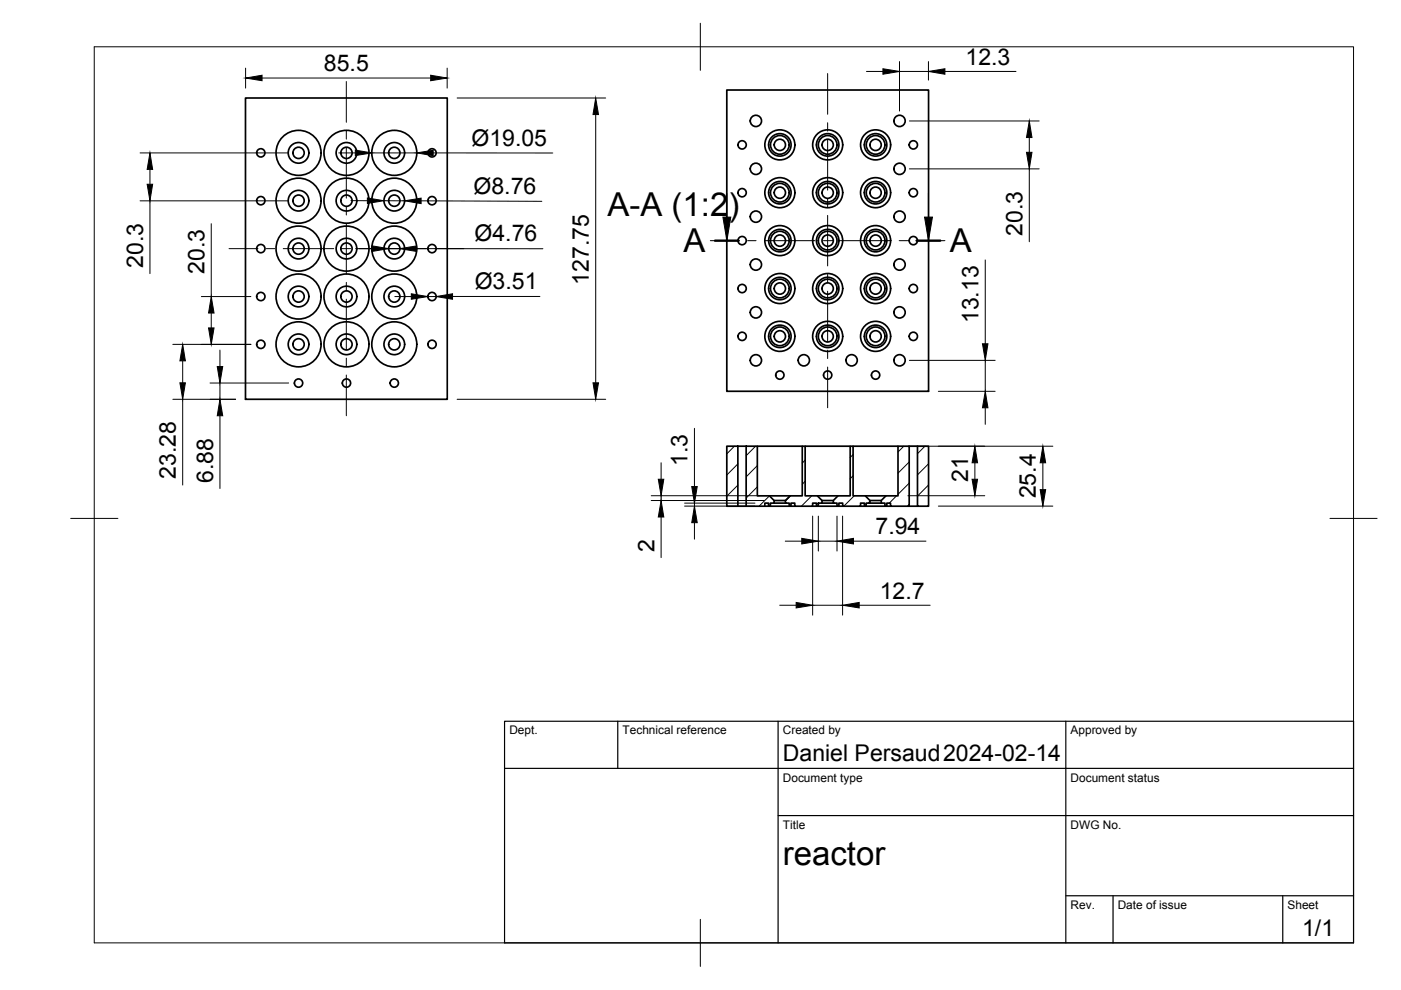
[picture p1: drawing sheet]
<svg xmlns="http://www.w3.org/2000/svg" width="297mm" height="210mm" viewBox="0 0 297 210" stroke-linecap="round" stroke-linejoin="round" font-family="sans-serif">
<!-- layer: Visible -->
<g fill="none" stroke="#000" stroke-width=".36">
<path d="M154.1 19.1h42.8v63.9h-42.8zM52 20.8h42.8v63.9h-42.8zM154.1 94.6h2.3v12.7h-2.3zM156.4 94.6h1.8M158.2 94.6h2.4v10.5h2.5l1 1v.6h-.8v.6h-.4v-.6h-.7v.6h-4zM160.6 94.6h9.5M170.1 94.6h.6v10.5h2.6l1 1v.6h-.8v.6h-.4v-.6h-.8v.6h-3.8v-.6h-.8v.6h-.4v-.6h-.8v-.6l1-1h2.6zM170.7 94.6h9.6M180.3 94.6h.6v10.5h2.6l.9 1v.6h-.8v.6h-.3v-.6h-.8v.6h-3.8v-.6h-.8v.6h-.4v-.6h-.8v-.6l1-1h2.6zM180.9 94.6h9.5M190.4 94.6h2.4v12.7h-4v-.6h-.8v.6h-.4v-.6h-.8v-.6l1-1h2.6zM192.8 94.6h1.7"/>
<path d="M194.5 94.6h2.4v12.7h-2.4zM156.4 107.3h1.8M162.2 107.3h.7M163.1 105.1h4.4M163.3 107.3h4M164.1 106.7h2.4M164.1 106.1h2.4M167.7 107.3h.8M172.3 107.3h.8M173.3 105.1h4.4M173.5 107.3h4M174.3 106.1h2.4"/>
<path d="M174.3 106.7h2.4M177.9 107.3h.8M182.5 107.3h.8M183.5 105.1h4.3M183.6 107.3h4M184.4 106.7h2.4M184.4 106.1h2.4M188 107.3h.8M192.8 107.3h1.7"/>
<circle cx="55.3" cy="32.4" r=".88"/>
<circle cx="63.3" cy="32.4" r="4.8"/>
<circle cx="63.3" cy="32.4" r="2.19"/>
<circle cx="63.3" cy="32.4" r="1.2"/>
<circle cx="73.5" cy="32.4" r="4.8"/>
<circle cx="73.5" cy="32.4" r="2.19"/>
<circle cx="73.5" cy="32.4" r="1.2"/>
<circle cx="83.6" cy="32.4" r="4.8"/>
<circle cx="83.6" cy="32.4" r="2.19"/>
<circle cx="83.6" cy="32.4" r="1.2"/>
<circle cx="91.6" cy="32.4" r=".88"/>
<circle cx="157.3" cy="30.7" r=".88"/>
<circle cx="160.3" cy="25.6" r="1.2"/>
<circle cx="160.3" cy="35.8" r="1.2"/>
<circle cx="165.3" cy="30.7" r="3.2"/>
<circle cx="165.3" cy="30.7" r="1.98"/>
<circle cx="165.3" cy="30.7" r="1.2"/>
<circle cx="165.3" cy="30.7" r="2.38"/>
<circle cx="175.5" cy="30.7" r="3.2"/>
<circle cx="175.5" cy="30.7" r="1.98"/>
<circle cx="175.5" cy="30.7" r="1.2"/>
<circle cx="175.5" cy="30.7" r="2.38"/>
<circle cx="185.6" cy="30.7" r="3.2"/>
<circle cx="185.6" cy="30.7" r="1.98"/>
<circle cx="185.6" cy="30.7" r="1.2"/>
<circle cx="185.6" cy="30.7" r="2.38"/>
<circle cx="190.7" cy="35.8" r="1.2"/>
<circle cx="190.7" cy="25.6" r="1.2"/>
<circle cx="193.6" cy="30.7" r=".88"/>
<circle cx="55.3" cy="52.7" r=".88"/>
<circle cx="55.3" cy="42.5" r=".88"/>
<circle cx="63.3" cy="52.7" r="4.8"/>
<circle cx="63.3" cy="42.5" r="4.8"/>
<circle cx="63.3" cy="42.5" r="2.19"/>
<circle cx="63.3" cy="52.7" r="2.19"/>
<circle cx="63.3" cy="42.5" r="1.2"/>
<circle cx="63.3" cy="52.7" r="1.2"/>
<circle cx="73.5" cy="42.5" r="4.8"/>
<circle cx="73.5" cy="42.5" r="2.19"/>
<circle cx="73.5" cy="52.7" r="2.19"/>
<circle cx="73.5" cy="42.5" r="1.2"/>
<circle cx="73.5" cy="52.7" r="1.2"/>
<circle cx="73.5" cy="52.7" r="4.8"/>
<circle cx="83.6" cy="52.7" r="4.8"/>
<circle cx="83.6" cy="42.5" r="4.8"/>
<circle cx="83.6" cy="42.5" r="2.19"/>
<circle cx="83.6" cy="52.7" r="2.19"/>
<circle cx="83.6" cy="52.7" r="1.2"/>
<circle cx="83.6" cy="42.5" r="1.2"/>
<circle cx="91.6" cy="42.5" r=".88"/>
<circle cx="91.6" cy="52.7" r=".88"/>
<circle cx="157.3" cy="40.9" r=".88"/>
<circle cx="157.3" cy="51" r=".88"/>
<circle cx="160.3" cy="45.9" r="1.2"/>
<circle cx="160.3" cy="56.1" r="1.2"/>
<circle cx="165.3" cy="51" r="3.2"/>
<circle cx="165.3" cy="40.9" r="3.2"/>
<circle cx="165.3" cy="51" r="1.98"/>
<circle cx="165.3" cy="40.9" r="1.98"/>
<circle cx="165.3" cy="51" r="1.2"/>
<circle cx="165.3" cy="40.9" r="1.2"/>
<circle cx="165.3" cy="51" r="2.38"/>
<circle cx="165.3" cy="40.9" r="2.38"/>
<circle cx="175.5" cy="40.9" r="3.2"/>
<circle cx="175.5" cy="40.9" r="1.98"/>
<circle cx="175.5" cy="51" r="2.38"/>
<circle cx="175.5" cy="51" r="1.2"/>
<circle cx="175.5" cy="40.9" r="1.2"/>
<circle cx="175.5" cy="40.9" r="2.38"/>
<circle cx="175.5" cy="51" r="1.98"/>
<circle cx="175.5" cy="51" r="3.2"/>
<circle cx="185.6" cy="40.9" r="3.2"/>
<circle cx="185.6" cy="51" r="3.2"/>
<circle cx="185.6" cy="40.9" r="1.98"/>
<circle cx="185.6" cy="51" r="1.98"/>
<circle cx="185.6" cy="51" r="1.2"/>
<circle cx="185.6" cy="40.9" r="1.2"/>
<circle cx="185.6" cy="51" r="2.38"/>
<circle cx="185.6" cy="40.9" r="2.38"/>
<circle cx="190.7" cy="56.1" r="1.2"/>
<circle cx="190.7" cy="45.9" r="1.2"/>
<circle cx="193.6" cy="51" r=".88"/>
<circle cx="193.6" cy="40.9" r=".88"/>
<circle cx="55.3" cy="73" r=".88"/>
<circle cx="55.3" cy="62.9" r=".88"/>
<circle cx="63.3" cy="73" r="4.8"/>
<circle cx="63.3" cy="62.9" r="4.8"/>
<circle cx="63.3" cy="73" r="2.19"/>
<circle cx="63.3" cy="62.9" r="2.19"/>
<circle cx="63.3" cy="62.9" r="1.2"/>
<circle cx="63.3" cy="73" r="1.2"/>
<circle cx="73.5" cy="73" r="4.8"/>
<circle cx="73.5" cy="62.9" r="4.8"/>
<circle cx="73.5" cy="73" r="2.19"/>
<circle cx="73.5" cy="62.9" r="2.19"/>
<circle cx="73.5" cy="73" r="1.2"/>
<circle cx="73.5" cy="62.9" r="1.2"/>
<circle cx="83.6" cy="73" r="4.8"/>
<circle cx="83.6" cy="62.9" r="4.8"/>
<circle cx="83.6" cy="73" r="2.19"/>
<circle cx="83.6" cy="62.9" r="2.19"/>
<circle cx="83.6" cy="62.9" r="1.2"/>
<circle cx="83.6" cy="73" r="1.2"/>
<circle cx="91.6" cy="62.9" r=".88"/>
<circle cx="91.6" cy="73" r=".88"/>
<circle cx="157.3" cy="61.2" r=".88"/>
<circle cx="157.3" cy="71.3" r=".88"/>
<circle cx="160.3" cy="66.2" r="1.2"/>
<circle cx="160.3" cy="76.4" r="1.2"/>
<circle cx="165.3" cy="71.3" r="3.2"/>
<circle cx="165.3" cy="61.2" r="3.2"/>
<circle cx="165.3" cy="71.3" r="1.98"/>
<circle cx="165.3" cy="61.2" r="1.98"/>
<circle cx="165.3" cy="79.5" r=".88"/>
<circle cx="165.3" cy="71.3" r="1.2"/>
<circle cx="165.3" cy="61.2" r="1.2"/>
<circle cx="165.3" cy="71.3" r="2.38"/>
<circle cx="165.3" cy="61.2" r="2.38"/>
<circle cx="170.4" cy="76.4" r="1.2"/>
<circle cx="175.5" cy="71.3" r="3.2"/>
<circle cx="175.5" cy="61.2" r="3.2"/>
<circle cx="175.5" cy="61.2" r="1.98"/>
<circle cx="175.5" cy="71.3" r="1.98"/>
<circle cx="175.5" cy="79.5" r=".88"/>
<circle cx="175.5" cy="61.2" r="1.2"/>
<circle cx="175.5" cy="71.3" r="1.2"/>
<circle cx="175.5" cy="61.2" r="2.38"/>
<circle cx="175.5" cy="71.3" r="2.38"/>
<circle cx="180.6" cy="76.4" r="1.2"/>
<circle cx="185.6" cy="71.3" r="3.2"/>
<circle cx="185.6" cy="61.2" r="3.2"/>
<circle cx="185.6" cy="71.3" r="1.98"/>
<circle cx="185.6" cy="61.2" r="1.98"/>
<circle cx="185.6" cy="79.5" r=".88"/>
<circle cx="185.6" cy="61.2" r="1.2"/>
<circle cx="185.6" cy="71.3" r="1.2"/>
<circle cx="185.6" cy="61.2" r="2.38"/>
<circle cx="185.6" cy="71.3" r="2.38"/>
<circle cx="190.7" cy="66.2" r="1.2"/>
<circle cx="190.7" cy="76.4" r="1.2"/>
<circle cx="193.6" cy="71.3" r=".88"/>
<circle cx="193.6" cy="61.2" r=".88"/>
<circle cx="63.3" cy="81.2" r=".88"/>
<circle cx="73.5" cy="81.2" r=".88"/>
<circle cx="83.6" cy="81.2" r=".88"/>
</g>
<!-- layer: BORDER -->
<path d="M20 9.9h267v190h-267zM148.5 4.9v10M15 109.9h10M282 109.9h10M148.5 194.9v10" fill="none" stroke="#000" stroke-width=".21"/>
<!-- layer: TITLEBLOCK -->
<path d="M107 152.9h180v47h-180zM131 152.9v10M165 152.9v47M226 152.9v47M107 162.9h180M165 172.9h122M226 189.9h61M236 189.9v10M272 189.9v10" fill="none" stroke="#000" stroke-width=".25"/>
<!-- layer: Smart Centers -->
<g fill="none" stroke="#000" stroke-width=".21">
<path d="M73.4 17.3v8.6M175.5 15.6v8.6M73.4 27.7v1.8M73.4 31.3v10.7M175.5 26v1.8M175.5 29.6v10.7M48.6 52.7h6.1M56.5 52.7h1.8M60 52.7h10.8M72.5 52.7h1.8M73.4 43.8v1.8M73.4 47.4v10.7"/>
<path d="M73.4 59.9v1.8M76.1 52.7h10.7M88.6 52.7h1.8M92.2 52.7h6.1M150.6 51h6.1M158.5 51h1.8M162.1 51h10.7M174.6 51h1.8M175.5 42.1v1.8M175.5 45.7v10.7M175.5 58.2v1.8M178.2 51h10.7"/>
<path d="M190.6 51h1.8M194.2 51h6.1M73.4 63.4v10.8M73.4 75.9v1.8M73.4 79.5v8.7M175.5 61.7v10.7M175.5 74.2v1.8M175.5 77.8v8.7"/>
</g>
<!-- layer: FD_Dimensions -->
<g fill="none" stroke="#000" stroke-width=".21">
<path d="M52.1 14.4v4.3M55.6 16.5h35.7M94.8 14.4v4.3M183.7 15.1h3.5M190.7 13.1v10.5M190.7 15.1h6.1M196.8 13.1v3.9M200.3 15.1h15.1M29.7 32.4h31.5M31.8 35.9v3.2M71.8 32.4h3.5M78.8 32.4h9.5"/>
<path d="M91.8 32.4h25.4M96.9 20.8h31.5M126.3 24.3v56.9M192.8 25.6h27.5M192.8 35.8h27.5M218.2 29.2v3.1M218.2 35.8v15.5M29.7 42.6h31.5M31.8 42.6v15.4M44.8 47.4v15.5M74.4 42.5l3.5 .1M75.4 52.7h3.5"/>
<path d="M81.4 42.6h4.4M82.4 52.7h2.4M88.3 52.7h26.8M89.3 42.6l25.6 .1M208.9 55.1v17.8M36.6 73h16.6M38.7 76.5v4.7M42.7 62.9h10.5M44.8 66.4v3.1M46.6 74.2v3.5M83.7 62.9h3.5M90.7 62.9h1.8"/>
<path d="M95.9 62.9h18.6M192.8 76.4h18.2M208.9 76.4v6.6M36.6 84.7h13.4M38.7 84.7v18.1M44.5 81.2h16.7M46.6 81.2v3.5M46.6 88.2v15.4M96.9 84.7h31.5M140.2 98.1v3.5M147.2 90.8v12.4M192.5 94.6h30.7"/>
<path d="M198.9 83h12.1M206.7 98.1v3.5M208.9 86.5v3.5M221.1 98.1v5.7M138.1 105.1h22.9M138.1 106.1h23.9M140.2 105.1v1M140.2 109.6v8.6M145.1 107.3h15M145.1 106.7h15M147.2 106.7v.6M147.2 110.8v3.5"/>
<path d="M166.5 114.7h3.5M172.3 109.4v21M173.5 109.4v7.4M173.5 114.7h4M177.5 109.4v7.4M178.6 109.4v21M181 114.7h15.3M192.5 105.1h16.3M198.9 107.3h24.3M165.3 128.3h3.5M172.3 128.3h6.3M182.2 128.3h15"/>
</g>
<g fill="#000" stroke="#000" stroke-width=".21">
<path d="M52.1 16.5l3.5-.5v1.1zM91.3 16l3.5 .5-3.5 .6zM187.2 14.6l3.5 .5-3.5 .6zM196.8 15.1l3.5-.5v1.1zM31.8 32.4l.6 3.5h-1.2zM31.2 39.1h1.2l-.6 3.5zM75.3 31.8l3.5 .6-3.5 .6zM88.3 32.4l3.5-.6v1.2zM126.3 20.8l.6 3.5h-1.2zM218.2 25.6l.6 3.6h-1.2zM217.6 32.3h1.2l-.6 3.5zM77.9 42l3.5 .6-3.5 .5z"/>
<path d="M78.9 52.1l3.5 .6-3.5 .6zM84.8 52.7l3.5-.6v1.2zM85.8 42.6l3.5-.6v1.2zM38.7 73l.6 3.5h-1.2zM44.2 69.5h1.2l-.6 3.5zM44.8 62.9l.6 3.5h-1.2zM46.1 77.7h1.1l-.6 3.5zM87.2 62.3l3.5 .6-3.5 .6zM92.5 62.9l3.4-.6v1.2zM208.3 72.9h1.2l-.6 3.5zM38.1 81.2h1.2l-.6 3.5zM46.6 84.7l.6 3.5h-1.1z"/>
<path d="M125.7 81.2h1.2l-.6 3.5zM206.7 94.6l.6 3.5h-1.2zM208.9 83l.6 3.5h-1.2zM221.1 94.6l.6 3.5h-1.2zM139.6 101.6h1.1l-.5 3.5zM140.2 106.1l.5 3.5h-1.1zM147.2 107.3l.6 3.5h-1.1zM146.7 103.2h1.1l-.6 3.5zM170 114.1l3.5 .6-3.5 .6zM177.5 114.7l3.5-.6v1.2zM206.1 101.6h1.2l-.6 3.5zM220.5 103.8h1.2l-.6 3.5z"/>
<path d="M168.8 127.7l3.5 .6-3.5 .6zM178.6 128.3l3.6-.6v1.2z"/>
</g>
<!-- layer: Hatching -->
<g fill="none" stroke="#000" stroke-width=".21">
<path d="M155.7 94.6l-1.6 1.6M156.5 98.3l-2.4 2.4M160.2 94.6l-2 2M160.6 98.7l-2.4 2.4M170.7 97.6l-.6 .6M180.9 96.4l-.7 .6M191.6 94.6l-1.2 1.2M192.7 98l-2.3 2.3M196.1 94.6l-1.6 1.6M196.8 98.4l-2.3 2.3M156.5 102.8l-2.4 2.4M160.6 103.2l-2.4 2.4"/>
<path d="M163.2 105.1l-2.2 2.2M167.6 105.1l-1.1 1.1M170.7 102l-.6 .7M172.1 105.1l-2.2 2.2M180.9 100.9l-.7 .6M181.1 105.1l-2.2 2.2M183.6 107.1l-.2 .2M184.4 106.3l-.4 .4M188 107.2l-.1 .1M190.1 105.1l-1.5 1.6M192.7 102.5l-2.3 2.3M192.7 106.9l-.3 .4"/>
<path d="M196.8 102.8l-2.3 2.4"/>
</g>
<!-- layer: Section Lines -->
<path d="M151.6 51h5M194.4 51h4.9" fill="none" stroke="#000" stroke-width=".51"/>
<path d="M154.1 41v5M196.8 41v5" fill="none" stroke="#000" stroke-width=".21"/>
<path d="M153.3 46h1.6l-.8 5zM196 46h1.7l-.9 5z" fill="#000" stroke="#000" stroke-width=".21"/>
<g font-size="7">
<text x="128.8" y="45.8">A-A (1:2</text>
<text x="154.4" y="45.8">)</text>
<text x="144.9" y="53.5">A</text>
<text x="201.4" y="53.5">A</text>
<text x="166" y="183.4">reactor</text>
</g>
<g font-size="4.9">
<text x="68.7" y="15.1">85.5</text>
<text x="204.7" y="13.7">12.3</text>
<text x="99.9" y="30.9">Ø19.05</text>
<text x="100.4" y="41.1">Ø8.76</text>
<text x="100.6" y="51.2">Ø4.76</text>
<text x="216.8" y="50" transform="rotate(-90 216.8 50)">20.3</text>
<text x="30.3" y="56.8" transform="rotate(-90 30.3 56.8)">20.3</text>
<text x="43.3" y="58.1" transform="rotate(-90 43.3 58.1)">20.3</text>
<text x="100.6" y="61.3">Ø3.51</text>
<text x="124.8" y="60.4" transform="rotate(-90 124.8 60.4)">127.75</text>
<text x="207.4" y="68.5" transform="rotate(-90 207.4 68.5)">13.13</text>
<text x="37.3" y="101.6" transform="rotate(-90 37.3 101.6)">23.28</text>
<text x="145.8" y="98.8" transform="rotate(-90 145.8 98.8)">1.3</text>
<text x="45.2" y="102.4" transform="rotate(-90 45.2 102.4)">6.88</text>
<text x="205.3" y="102.2" transform="rotate(-90 205.3 102.2)">21</text>
<text x="219.6" y="105.7" transform="rotate(-90 219.6 105.7)">25.4</text>
<text x="185.6" y="113.3">7.94</text>
<text x="138.8" y="117" transform="rotate(-90 138.8 117)">2</text>
<text x="186.5" y="126.9">12.7</text>
<text x="166" y="161.4">Daniel Persaud2024-02-14</text>
<text x="276.1" y="198.6">1/1</text>
</g>
<g font-size="2.5">
<text x="108" y="155.7">Dept.</text>
<text x="132" y="155.7">Technical reference</text>
<text x="166" y="155.7">Created by</text>
<text x="227" y="155.7">Approved by</text>
<text x="166" y="165.7">Document type</text>
<text x="227" y="165.7">Document status</text>
<text x="166" y="175.7">Title</text>
<text x="227" y="175.7">DWG No.</text>
<text x="227" y="192.7">Rev.</text>
<text x="237" y="192.7">Date of issue</text>
<text x="273" y="192.7">Sheet</text>
</g>
</svg>
